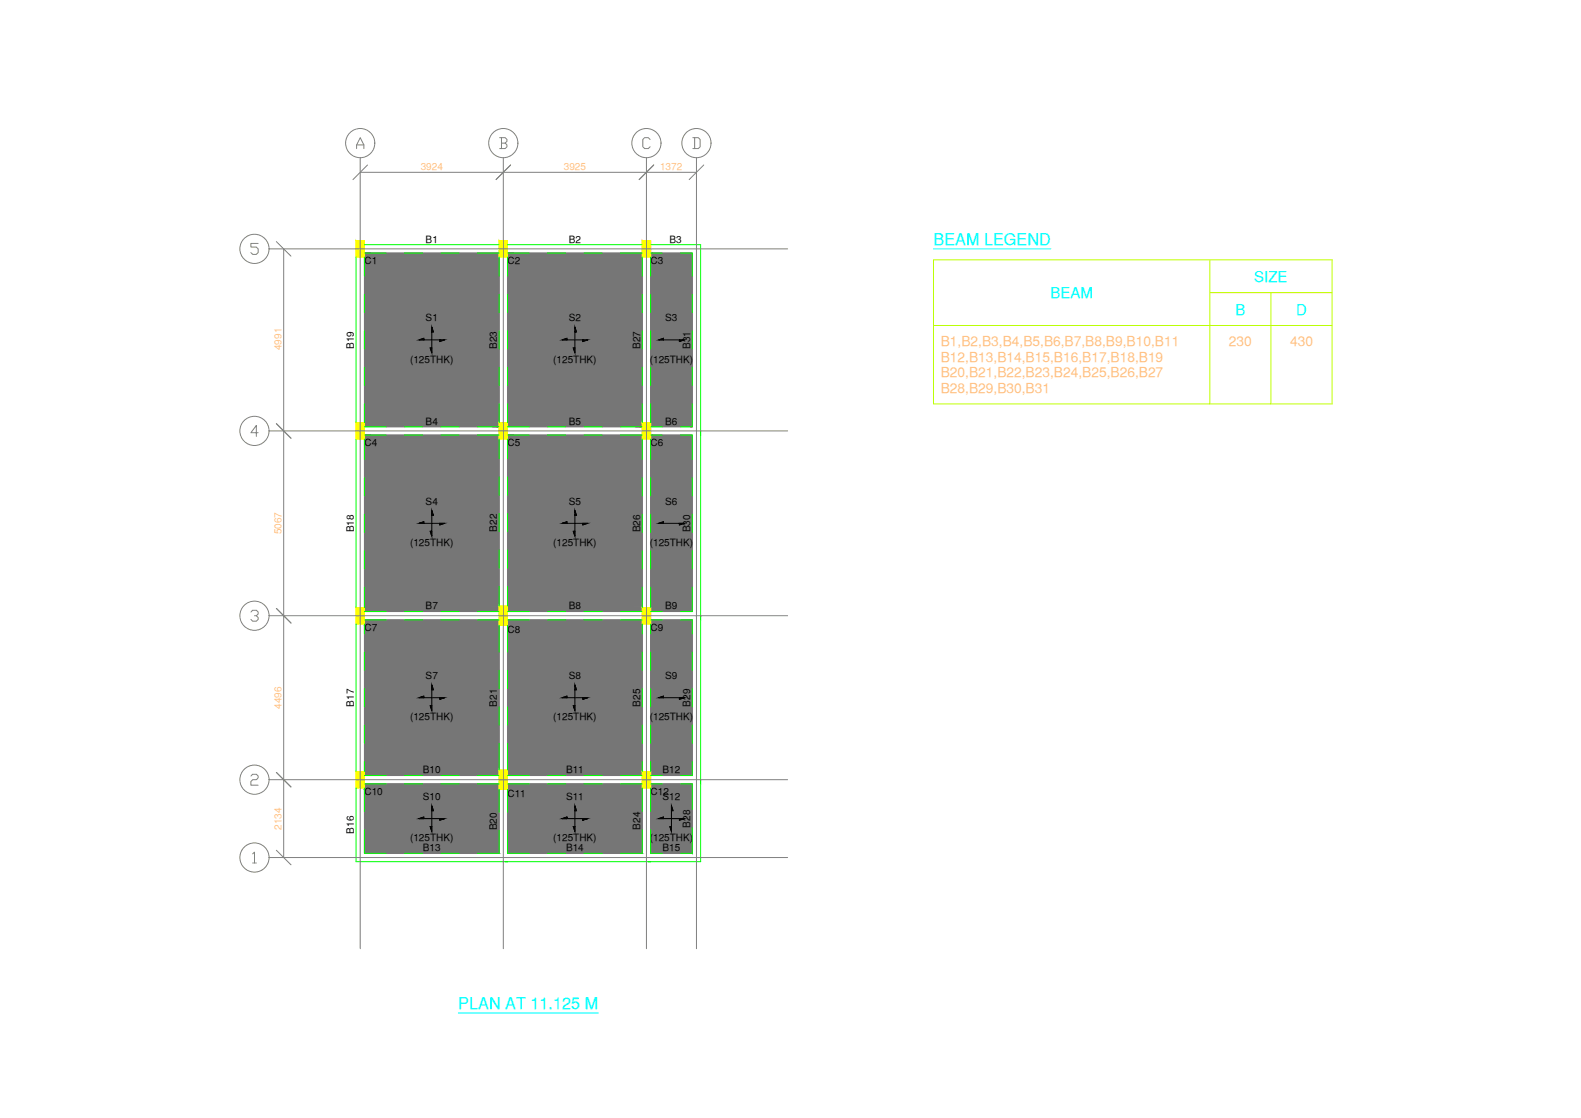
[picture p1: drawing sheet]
<svg xmlns="http://www.w3.org/2000/svg" width="420mm" height="297mm" viewBox="0 0 420 297" stroke-linecap="round" stroke-linejoin="round" font-family="sans-serif">
<!-- layer: Slab -->
<path d="M96.9 67.2h35.7v46.2h-35.7zM134.9 67.2h35.8v46.2h-35.8zM172.9 67.2h11.1v46.2h-11.1zM96.9 115.6h35.7v46.9h-35.7zM134.9 115.6h35.8v46.9h-35.8zM172.9 115.6h11.1v46.9h-11.1zM96.9 164.7h35.7v41.3h-35.7zM134.9 164.7h35.8v41.3h-35.8zM172.9 164.7h11.1v41.3h-11.1zM96.9 208.3h35.7v18.4h-35.7zM134.9 208.3h35.8v18.4h-35.8zM172.9 208.3h11.1v18.4h-11.1z" fill="none" stroke="#767676" stroke-width=".27"/>
<g fill="#767676" stroke="#767676" stroke-width=".27">
<path d="M96.9 67.2l35.7 1.1v-1.1zM96.9 67.2l35.7 1.1h-35.7z"/>
<path d="M96.9 68.3l35.7 44v-44zM96.9 68.3l35.7 44h-35.7z"/>
<path d="M96.9 112.3l35.7 1.1v-1.1zM96.9 112.3l35.7 1.1h-35.7z"/>
<path d="M134.9 67.2l35.8 1.1v-1.1zM134.9 67.2l35.8 1.1h-35.8z"/>
<path d="M134.9 68.3l35.8 44v-44zM134.9 68.3l35.8 44h-35.8z"/>
<path d="M134.9 112.3l35.8 1.1v-1.1zM134.9 112.3l35.8 1.1h-35.8z"/>
<path d="M172.9 67.2l11.1 1.1v-1.1zM172.9 67.2l11.1 1.1h-11.1z"/>
<path d="M172.9 68.3l11.1 44v-44zM172.9 68.3l11.1 44h-11.1z"/>
<path d="M172.9 112.3l11.1 1.1v-1.1zM172.9 112.3l11.1 1.1h-11.1z"/>
<path d="M96.9 115.6l35.7 1.1v-1.1zM96.9 115.6l35.7 1.1h-35.7z"/>
<path d="M96.9 116.7l35.7 44.3v-44.3zM96.9 116.7l35.7 44.3h-35.7z"/>
<path d="M96.9 161l35.7 .4v-.4zM96.9 161l35.7 .4h-35.7z"/>
<path d="M96.9 161.4l35.7 1.1v-1.1zM96.9 161.4l35.7 1.1h-35.7z"/>
<path d="M134.9 115.6l35.8 1.1v-1.1zM134.9 115.6l35.8 1.1h-35.8z"/>
<path d="M134.9 116.7l35.8 44.3v-44.3zM134.9 116.7l35.8 44.3h-35.8z"/>
<path d="M134.9 161l35.8 .4v-.4zM134.9 161l35.8 .4h-35.8z"/>
<path d="M134.9 161.4l35.8 1.1v-1.1zM134.9 161.4l35.8 1.1h-35.8z"/>
<path d="M172.9 115.6l11.1 1.1v-1.1zM172.9 115.6l11.1 1.1h-11.1z"/>
<path d="M172.9 116.7l11.1 44.7v-44.7zM172.9 116.7l11.1 44.7h-11.1z"/>
<path d="M172.9 161.4l11.1 1.1v-1.1zM172.9 161.4l11.1 1.1h-11.1z"/>
<path d="M96.9 164.7l35.7 1.1v-1.1zM96.9 164.7l35.7 1.1h-35.7z"/>
<path d="M96.9 165.8l35.7 .4v-.4zM96.9 165.8l35.7 .4h-35.7z"/>
<path d="M96.9 166.2l35.7 38.4v-38.4zM96.9 166.2l35.7 38.4h-35.7z"/>
<path d="M96.9 204.6l35.7 .4v-.4zM96.9 204.6l35.7 .4h-35.7z"/>
<path d="M96.9 205l35.7 1v-1zM96.9 205l35.7 1h-35.7z"/>
<path d="M134.9 164.7l35.8 1.1v-1.1zM134.9 164.7l35.8 1.1h-35.8z"/>
<path d="M134.9 165.8l35.8 .4v-.4zM134.9 165.8l35.8 .4h-35.8z"/>
<path d="M134.9 166.2l35.8 38.4v-38.4zM134.9 166.2l35.8 38.4h-35.8z"/>
<path d="M134.9 204.6l35.8 .4v-.4zM134.9 204.6l35.8 .4h-35.8z"/>
<path d="M134.9 205l35.8 1v-1zM134.9 205l35.8 1h-35.8z"/>
<path d="M172.9 164.7l11.1 1.1v-1.1zM172.9 164.7l11.1 1.1h-11.1z"/>
<path d="M172.9 165.8l11.1 39.2v-39.2zM172.9 165.8l11.1 39.2h-11.1z"/>
<path d="M172.9 205l11.1 1v-1zM172.9 205l11.1 1h-11.1z"/>
<path d="M96.9 208.3l35.7 1v-1zM96.9 208.3l35.7 1h-35.7z"/>
<path d="M96.9 209.3l35.7 .4v-.4zM96.9 209.3l35.7 .4h-35.7z"/>
<path d="M96.9 209.7l35.7 17v-17zM96.9 209.7l35.7 17h-35.7z"/>
<path d="M134.9 208.3l35.8 1v-1zM134.9 208.3l35.8 1h-35.8z"/>
<path d="M134.9 209.3l35.8 .4v-.4zM134.9 209.3l35.8 .4h-35.8z"/>
<path d="M134.9 209.7l35.8 17v-17zM134.9 209.7l35.8 17h-35.8z"/>
<path d="M172.9 208.3l11.1 1v-1zM172.9 208.3l11.1 1h-11.1z"/>
<path d="M172.9 209.3l11.1 17.4v-17.4zM172.9 209.3l11.1 17.4h-11.1z"/>
</g>
<!-- layer: Slab Nos -->
<g fill="#000" stroke="#000" stroke-width=".27">
<path d="M111.4 90.3l1.2-.4v.4zM114.3 92.4h.5v1.3zM114.8 86.9l.4 1.3h-.4zM116.9 90.3h1.2l-1.2 .4zM149.4 90.3l1.3-.4v.4zM152.4 92.4h.4v1.3zM152.8 86.9l.4 1.3h-.4zM154.9 90.3h1.3l-1.3 .4zM175.1 90.3l1.2-.4v.4zM180.6 90.3h1.2l-1.2 .4zM111.4 139l1.2-.4v.4zM114.8 135.6l.4 1.3h-.4z"/>
<path d="M116.9 139h1.2l-1.2 .5zM149.4 139l1.3-.4v.4zM152.8 135.6l.4 1.3h-.4zM154.9 139h1.3l-1.3 .5zM175.1 139l1.2-.4v.4zM180.6 139h1.2l-1.2 .5zM114.3 141.2h.5v1.2zM152.4 141.2h.4v1.2zM111.4 185.4l1.2-.4v.4zM114.3 187.5h.5v1.3zM114.8 182l.4 1.3h-.4zM116.9 185.4h1.2l-1.2 .4z"/>
<path d="M149.4 185.4l1.3-.4v.4zM152.4 187.5h.4v1.3zM152.8 182l.4 1.3h-.4zM154.9 185.4h1.3l-1.3 .4zM175.1 185.4l1.2-.4v.4zM180.6 185.4h1.2l-1.2 .4zM154.9 217.5h1.3zM175.1 217.5l1.2-.4v.4zM178 219.6h.4v1.3zM178.4 214.1l.5 1.3h-.5zM180.6 217.5h1.2l-1.2 .4z"/>
<path d="M111.4 217.5l1.2-.4v.4zM111.4 217.5h1.2z"/>
<path d="M114.3 219.6h.5zM114.3 219.6l.5 1.3v-1.3z"/>
<path d="M114.8 214.1l.4 1.3h-.4zM114.8 215.4h.4z"/>
<path d="M116.9 217.5h1.2zM116.9 217.5v.4l1.2-.4z"/>
<path d="M150.7 217.1v.4zM149.4 217.5h1.3zM149.4 217.5l1.3-.4v.4z"/>
<path d="M152.4 219.6h.4zM152.4 219.6l.4 1.3v-1.3z"/>
<path d="M152.8 214.1l.4 1.3h-.4zM152.8 215.4h.4z"/>
<path d="M154.9 217.5v.4l1.3-.4zM154.9 217.5v.4z"/>
</g>
<g fill="none" stroke="#000" stroke-width=".27">
<path d="M112.6 90.3v-.4l-1.2 .4h6.7l-1.2 .4v-.4M114.8 88.2h.4l-.4-1.3v6.8l-.5-1.3h.5M150.7 90.3v-.4l-1.3 .4h6.8l-1.3 .4v-.4M152.8 88.2h.4l-.4-1.3v6.8l-.4-1.3h.4M176.3 90.3v-.4l-1.2 .4h6.7l-1.2 .4v-.4M112.6 139v-.4l-1.2 .4h6.7l-1.2 .5v-.5M114.8 136.9h.4l-.4-1.3v6.8l-.5-1.2h.5M150.7 139v-.4l-1.3 .4h6.8l-1.3 .5v-.5M152.8 136.9h.4l-.4-1.3v6.8l-.4-1.2h.4M176.3 139v-.4l-1.2 .4h6.7l-1.2 .5v-.5M112.6 185.4v-.4l-1.2 .4h6.7l-1.2 .4v-.4M114.8 183.3h.4l-.4-1.3v6.8l-.5-1.3h.5"/>
<path d="M150.7 185.4v-.4l-1.3 .4h6.8l-1.3 .4v-.4M152.8 183.3h.4l-.4-1.3v6.8l-.4-1.3h.4M176.3 185.4v-.4l-1.2 .4h6.7l-1.2 .4v-.4M112.6 217.5v-.4l-1.2 .4h6.7l-1.2 .4v-.4M114.8 215.4h.4l-.4-1.3v6.8l-.5-1.3h.5M150.7 217.5v-.4l-1.3 .4h6.8l-1.3 .4v-.4M152.8 215.4h.4l-.4-1.3v6.8l-.4-1.3h.4M176.3 217.5v-.4l-1.2 .4h6.7l-1.2 .4v-.4M178.4 215.4h.5l-.5-1.3v6.8l-.4-1.3h.4"/>
</g>
<!-- layer: Column -->
<g fill="#ff0" stroke="#ff0" stroke-width=".27">
<path d="M94.6 63.9l2.3 4.4v-4.4zM94.6 63.9l2.3 4.4h-2.3z"/>
<path d="M132.6 63.9l2.3 4.4v-4.4zM132.6 63.9l2.3 4.4h-2.3z"/>
<path d="M170.7 63.9l2.2 4.4v-4.4zM170.7 63.9l2.2 4.4h-2.2z"/>
<path d="M94.6 112.3l2.3 4.4v-4.4zM94.6 112.3l2.3 4.4h-2.3z"/>
<path d="M132.6 112.3l2.3 4.4v-4.4zM132.6 112.3l2.3 4.4h-2.3z"/>
<path d="M170.7 112.3l2.2 4.4v-4.4zM170.7 112.3l2.2 4.4h-2.2z"/>
<path d="M94.6 161.4l2.3 4.4v-4.4zM94.6 161.4l2.3 4.4h-2.3z"/>
<path d="M132.6 161l2.3 5.2v-5.2zM132.6 161l2.3 5.2h-2.3z"/>
<path d="M170.7 161.4l2.2 4.4v-4.4zM170.7 161.4l2.2 4.4h-2.2z"/>
<path d="M94.6 205l2.3 4.3v-4.3zM94.6 205l2.3 4.3h-2.3z"/>
<path d="M132.6 204.6l2.3 5.1v-5.1zM132.6 204.6l2.3 5.1h-2.3z"/>
<path d="M170.7 205l2.2 4.3v-4.3zM170.7 205l2.2 4.3h-2.2z"/>
</g>
<path d="M94.6 63.9h2.3v4.4h-2.3zM132.6 63.9h2.3v4.4h-2.3zM170.7 63.9h2.2v4.4h-2.2zM94.6 112.3h2.3v4.4h-2.3zM132.6 112.3h2.3v4.4h-2.3zM170.7 112.3h2.2v4.4h-2.2zM94.6 161.4h2.3v4.4h-2.3zM132.6 161h2.3v5.2h-2.3zM170.7 161.4h2.2v4.4h-2.2zM94.6 205h2.3v4.3h-2.3zM132.6 204.6h2.3v5.1h-2.3zM170.7 205h2.2v4.3h-2.2z" fill="none" stroke="#ff0" stroke-width=".27"/>
<!-- layer: Beam -->
<g fill="none" stroke="#0f0" stroke-width=".27">
<path d="M94.6 68.3v44M96.9 65h35.7M96.9 67.2h5.7M96.9 68.3v5.1M96.9 78.2v4.8M107.5 67.2h4.8M117.2 67.2h4.8M126.9 67.2h5.7M132.6 68.3v5.1M132.6 78.2v4.8M134.9 65h35.8M134.9 67.2h5.8"/>
<path d="M134.9 68.3v5.1M134.9 78.2v4.8M145.5 67.2h4.9M155.2 67.2h4.8M164.9 67.2h5.8M170.7 68.3v5.1M170.7 78.2v4.8M172.9 65h13.3v163.9h-91.6v-19.6M172.9 67.2h3.1M172.9 68.3v5.1M172.9 78.2v4.8M180.9 67.2h3.1v6.2"/>
<path d="M184 78.2v4.8M96.9 87.9v4.8M96.9 97.6v4.8M132.6 87.9v4.8M132.6 97.6v4.8M134.9 87.9v4.8M134.9 97.6v4.8M170.7 87.9v4.8M170.7 97.6v4.8M172.9 87.9v4.8M172.9 97.6v4.8M184 87.9v4.8"/>
<path d="M184 97.6v4.8M94.6 116.7v44.7M96.9 113.4h5.7M96.9 115.6h5.7M96.9 107.3v5M96.9 116.7v5.4M107.5 113.4h4.8M107.5 115.6h4.8M117.2 113.4h4.8M117.2 115.6h4.8M126.9 113.4h5.7M126.9 115.6h5.7"/>
<path d="M132.6 107.3v5M132.6 116.7v5.2M134.9 113.4h5.8M134.9 115.6h5.8M134.9 107.3v5M134.9 116.7v5.2M145.5 113.4h4.9M145.5 115.6h4.9M155.2 113.4h4.8M155.2 115.6h4.8M164.9 113.4h5.8M164.9 115.6h5.8"/>
<path d="M170.7 107.3v5M170.7 116.7v5.4M172.9 113.4h3.1M172.9 115.6h3.1M172.9 107.3v5M172.9 116.7v5.4M180.9 115.6h3.1v6.5M184 107.3v6.1h-3.1M96.9 126.9v4.9M96.9 136.6v4.9M132.6 126.7v4.9M132.6 136.4v4.9"/>
<path d="M134.9 126.7v4.9M134.9 136.4v4.9M170.7 126.9v4.9M170.7 136.6v4.9M172.9 126.9v4.9M172.9 136.6v4.9M184 126.9v4.9M184 136.6v4.9M96.9 146.3v4.9M96.9 156v5.4M132.6 146.1v4.9M132.6 155.8v5.2"/>
<path d="M134.9 146.1v4.9M134.9 155.8v5.2M170.7 146.3v4.9M170.7 156v5.4M172.9 146.3v4.9M172.9 156v5.4M184 156v6.5h-3.1M184 146.3v4.9M94.6 165.8v39.2M96.9 162.5h5.7M96.9 164.7h5.7M96.9 165.8v2.6"/>
<path d="M96.9 173.3v4.8M107.5 162.5h4.8M107.5 164.7h4.8M117.2 162.5h4.8M117.2 164.7h4.8M126.9 162.5h5.7M126.9 164.7h5.7M132.6 166.2v7.1M132.6 178.1v4.9M134.9 162.5h5.8M134.9 164.7h5.8M134.9 166.2v7.1"/>
<path d="M134.9 178.1v4.9M145.5 162.5h4.9M145.5 164.7h4.9M155.2 162.5h4.8M155.2 164.7h4.8M164.9 162.5h5.8M164.9 164.7h5.8M170.7 165.8v2.6M170.7 173.3v4.8M172.9 162.5h3.1M172.9 164.7h3.1M172.9 165.8v2.6"/>
<path d="M172.9 173.3v4.8M180.9 164.7h3.1v3.7M184 173.3v4.8M96.9 183v4.8M96.9 192.6v4.9M132.6 187.8v4.8M132.6 197.5v7.1M134.9 187.8v4.8M134.9 197.5v7.1M170.7 183v4.8M170.7 192.6v4.9M172.9 183v4.8"/>
<path d="M172.9 192.6v4.9M184 183v4.8M184 192.6v4.9M96.9 206h5.7M96.9 208.3h5.7M96.9 202.3v2.7M96.9 209.3v6.3M107.5 206h4.8M107.5 208.3h4.8M117.2 206h4.8M117.2 208.3h4.8M126.9 206h5.7"/>
<path d="M126.9 208.3h5.7M132.6 209.7v6.1M134.9 206h5.8M134.9 208.3h5.8M134.9 209.7v6.1M145.5 206h4.9M145.5 208.3h4.9M155.2 206h4.8M155.2 208.3h4.8M164.9 206h5.8M164.9 208.3h5.8M170.7 202.3v2.7"/>
<path d="M170.7 209.3v6.3M172.9 206h3.1M172.9 208.3h3.1M172.9 202.3v2.7M172.9 209.3v6.3M180.9 208.3h3.1v6.8M184 202.3v3.7h-3.1M184 219.9v6.8h-3.1M96.9 220.5v6.2h5.7M107.5 226.7h4.8M117.2 226.7h4.8M132.6 220.7v6h-5.7"/>
<path d="M134.9 220.7v6h5.8M145.5 226.7h4.9M155.2 226.7h4.8M170.7 220.5v6.2h-5.8M172.9 220.5v6.2h3.1"/>
</g>
<!-- layer: Grid Line -->
<g fill="none" stroke="#808080" stroke-width=".27">
<path d="M94.8 39.5v-1l.9-1.9 1 1.9v1M94.8 38.5h1.9M132.8 36.6h1.4l.5 .5v.4l-.5 .5M133.3 38h.9l.5 .5v.5l-.5 .5h-1.4M133.3 36.6v2.9M172.8 37.1l-.5-.5h-1l-.5 .5v1.9l.5 .5h1l.5-.5M184.1 36.6h1.5l.5 .5v1.9l-.5 .5h-1.5M184.6 36.6v2.9M95.7 41.9v210.2M95.7 45.8h89.4M97.7 43.8l-3.9 3.9M133.8 41.9v210.2"/>
<path d="M135.7 43.8l-3.9 3.9M171.8 41.9v210.2M173.7 43.8l-3.8 3.9M185.1 41.9v210.2M187 43.8l-3.8 3.9M68.6 64.7h-1.9v.9h1.4l.5 .5v1l-.5 .5h-1l-.4-.5M71.5 66.1h137.8M73.4 64.2l3.9 3.9M75.4 66.1v161.7M68.6 115h-1.9l1.4-2v2.9M71.5 114.5h137.8M73.4 112.6l3.9 3.8"/>
<path d="M66.7 162.6l.4-.5h1l.5 .5v.5l-.5 .5h-.5M68.1 163.6l.5 .5v.5l-.5 .4h-1l-.4-.4M71.5 163.6h137.8M73.4 161.6l3.9 3.9M66.7 206.2l.4-.5h1l.5 .5v.5l-.5 .5h-1l-.4 .4v1h1.9M71.5 207.2h137.8M73.4 205.2l3.9 3.9M67.1 226.9l.5-.5v2.9M67.1 229.3h1M71.5 227.8h137.8M73.4 225.9l3.9 3.9"/>
<circle cx="95.7" cy="38" r="3.9"/>
<circle cx="133.8" cy="38" r="3.9"/>
<circle cx="171.8" cy="38" r="3.9"/>
<circle cx="185.1" cy="38" r="3.9"/>
<circle cx="67.6" cy="66.1" r="3.9"/>
<circle cx="67.6" cy="114.5" r="3.9"/>
<circle cx="67.6" cy="163.6" r="3.9"/>
<circle cx="67.6" cy="207.2" r="3.9"/>
<circle cx="67.6" cy="227.8" r="3.9"/>
</g>
<!-- layer: Label -->
<path d="M248.1 66.1h31.2M121.8 269.1h37.2" fill="none" stroke="#0ff" stroke-width=".27"/>
<!-- layer: Schedule Border -->
<path d="M248.1 69h105.9v38.3h-105.9zM321.5 77.8h32.5M321.5 69v38.3M337.8 77.8v29.5M248.1 86.5h105.9" fill="none" stroke="#bfff00" stroke-width=".27"/>
<g font-size="4.3" fill="#0ff">
<text x="248.1" y="65.2">BEAM LEGEND</text>
<text x="121.8" y="268.2">PLAN AT 11.125 M</text>
</g>
<g font-size="4" fill="#0ff">
<text x="333.3" y="74.8">SIZE</text>
<text x="279.2" y="79.2">BEAM</text>
<text x="328.3" y="83.6">B</text>
<text x="344.5" y="83.6">D</text>
</g>
<g font-size="3.7" fill="#ffbf7f">
<text x="250" y="92.1">B1,B2,B3,B4,B5,B6,B7,B8,B9,B10,B11</text>
<text x="326.6" y="92.1">230</text>
<text x="342.8" y="92.1">430</text>
<text x="250" y="96.2">B12,B13,B14,B15,B16,B17,B18,B19</text>
<text x="250" y="100.3">B20,B21,B22,B23,B24,B25,B26,B27</text>
<text x="250" y="104.4">B28,B29,B30,B31</text>
</g>
<g font-size="2.7" fill="#ffbf7f">
<text x="111.8" y="45.2">3924</text>
<text x="149.8" y="45.2">3925</text>
<text x="175.4" y="45.2">1372</text>
<text x="74.8" y="93" transform="rotate(-90 74.8 93)">4991</text>
<text x="74.8" y="142" transform="rotate(-90 74.8 142)">5067</text>
<text x="74.8" y="188.3" transform="rotate(-90 74.8 188.3)">4496</text>
<text x="74.8" y="220.5" transform="rotate(-90 74.8 220.5)">2134</text>
</g>
<g font-size="2.7">
<text x="113.1" y="64.4">B1</text>
<text x="151.1" y="64.4">B2</text>
<text x="177.9" y="64.4">B3</text>
<text x="96.9" y="70.2">C1</text>
<text x="134.9" y="70.2">C2</text>
<text x="172.9" y="70.2">C3</text>
<text x="113.1" y="85.4">S1</text>
<text x="151.1" y="85.4">S2</text>
<text x="176.8" y="85.4">S3</text>
<text x="94" y="92.7" transform="rotate(-90 94 92.7)">B19</text>
<text x="132.1" y="92.7" transform="rotate(-90 132.1 92.7)">B23</text>
<text x="170.1" y="92.7" transform="rotate(-90 170.1 92.7)">B27</text>
<text x="183.4" y="92.7" transform="rotate(-90 183.4 92.7)">B31</text>
<text x="109" y="96.3">(125THK)</text>
<text x="147" y="96.3">(125THK)</text>
<text x="172.7" y="96.3">(125THK)</text>
<text x="113.1" y="112.8">B4</text>
<text x="151.1" y="112.8">B5</text>
<text x="176.8" y="112.8">B6</text>
<text x="96.9" y="118.6">C4</text>
<text x="134.9" y="118.6">C5</text>
<text x="172.9" y="118.6">C6</text>
<text x="113.1" y="134.1">S4</text>
<text x="151.1" y="134.1">S5</text>
<text x="176.8" y="134.1">S6</text>
<text x="94" y="141.4" transform="rotate(-90 94 141.4)">B18</text>
<text x="132.1" y="141.2" transform="rotate(-90 132.1 141.2)">B22</text>
<text x="170.1" y="141.4" transform="rotate(-90 170.1 141.4)">B26</text>
<text x="183.4" y="141.4" transform="rotate(-90 183.4 141.4)">B30</text>
<text x="109" y="145.1">(125THK)</text>
<text x="147" y="145.1">(125THK)</text>
<text x="172.7" y="145.1">(125THK)</text>
<text x="113.1" y="161.9">B7</text>
<text x="151.1" y="161.9">B8</text>
<text x="176.8" y="161.9">B9</text>
<text x="96.9" y="167.7">C7</text>
<text x="172.9" y="167.7">C9</text>
<text x="134.9" y="168.1">C8</text>
<text x="113.1" y="180.4">S7</text>
<text x="151.1" y="180.4">S8</text>
<text x="176.8" y="180.4">S9</text>
<text x="94" y="187.7" transform="rotate(-90 94 187.7)">B17</text>
<text x="109" y="191.4">(125THK)</text>
<text x="132.1" y="187.7" transform="rotate(-90 132.1 187.7)">B21</text>
<text x="147" y="191.4">(125THK)</text>
<text x="170.1" y="187.7" transform="rotate(-90 170.1 187.7)">B25</text>
<text x="172.7" y="191.4">(125THK)</text>
<text x="183.4" y="187.7" transform="rotate(-90 183.4 187.7)">B29</text>
<text x="112.4" y="205.5">B10</text>
<text x="150.4" y="205.5">B11</text>
<text x="176.1" y="205.5">B12</text>
<text x="96.9" y="211.3">C10</text>
<text x="112.4" y="212.6">S10</text>
<text x="134.9" y="211.7">C11</text>
<text x="150.4" y="212.6">S11</text>
<text x="172.9" y="211.3">C12</text>
<text x="176.1" y="212.6">S12</text>
<text x="94" y="221.5" transform="rotate(-90 94 221.5)">B16</text>
<text x="132.1" y="220.6" transform="rotate(-90 132.1 220.6)">B20</text>
<text x="170.1" y="220.4" transform="rotate(-90 170.1 220.4)">B24</text>
<text x="183.4" y="219.9" transform="rotate(-90 183.4 219.9)">B28</text>
<text x="109" y="223.5">(125THK)</text>
<text x="112.4" y="226.1">B13</text>
<text x="147" y="223.5">(125THK)</text>
<text x="150.4" y="226.1">B14</text>
<text x="172.7" y="223.5">(125THK)</text>
<text x="176.1" y="226.1">B15</text>
</g>
</svg>
